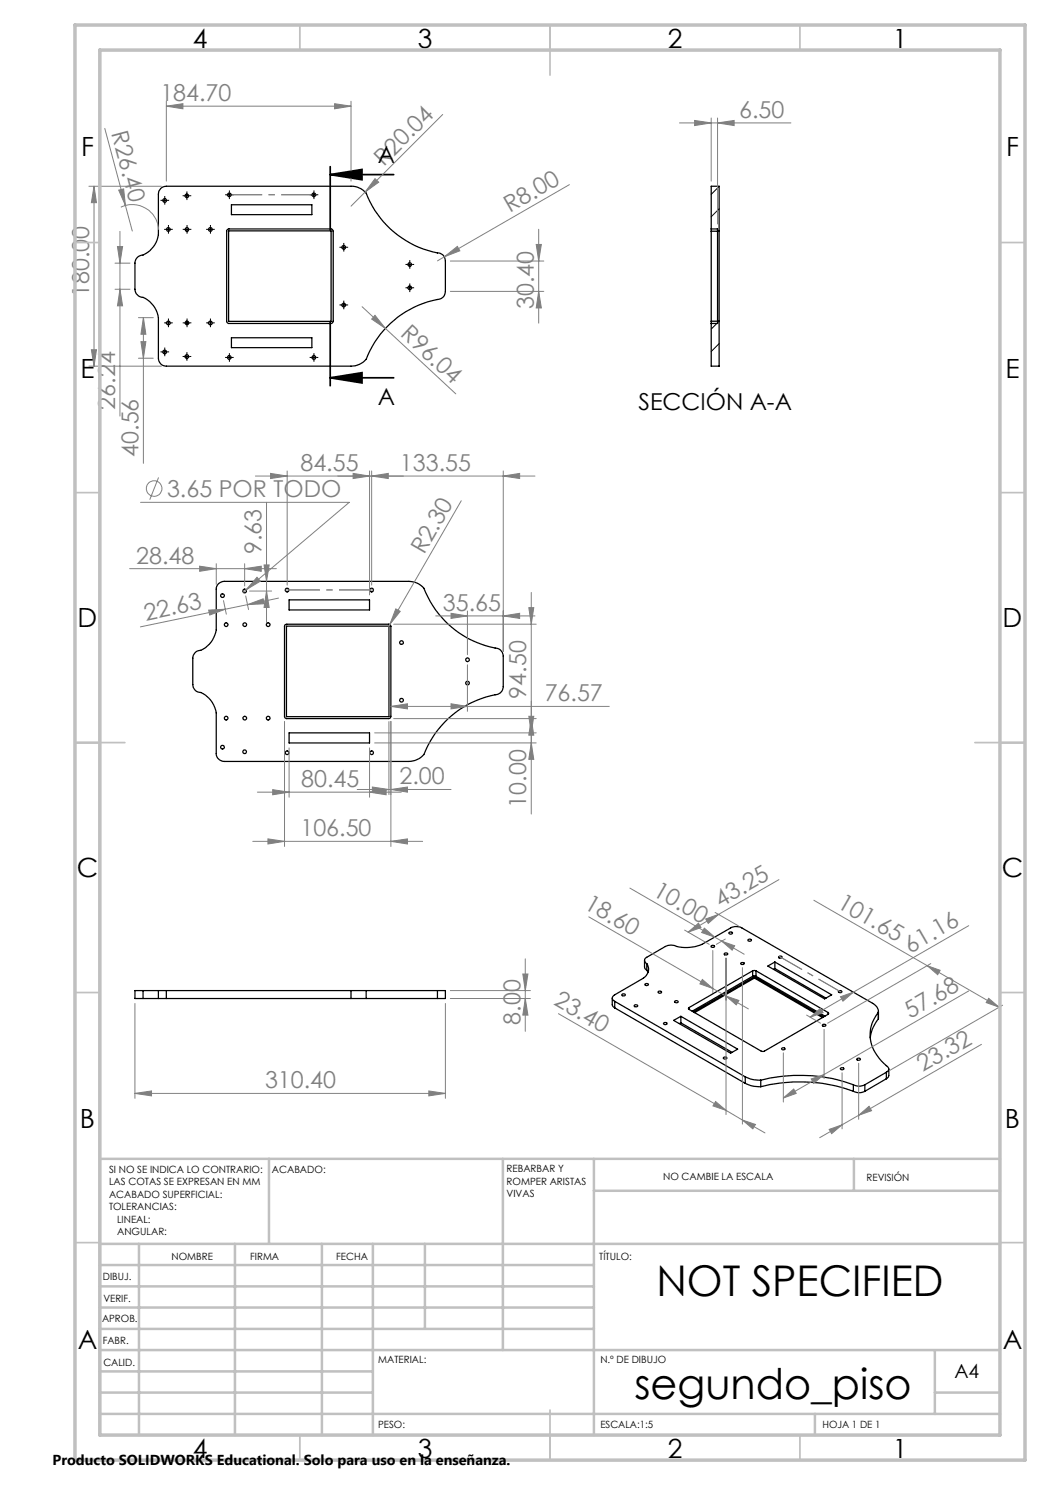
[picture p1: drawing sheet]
<svg xmlns="http://www.w3.org/2000/svg" width="210mm" height="297mm" viewBox="0 0 210 297" stroke-linecap="round" stroke-linejoin="round" font-family="sans-serif">
<g fill="none" stroke="#000" stroke-width=".25">
<path d="M32.1 37.7l.6-.3 .6-.2h36.9a4 4 0 0 1 3 1.4 19.2 19.2 0 0 0 14.8 12.1l.7 .4 .3 .8 .1 6.4a1.55 1.55 0 0 1-1.6 1.6 19.3 19.3 0 0 0-14.3 12 4 4 0 0 1-3 1.3h-36.9a1.57 1.57 0 0 1-1.6-1.6v-8.1a5.3 5.3 0 0 0-4-4.3l-.4-.4-.3-.9v-5.3a1.63 1.63 0 0 1 1.6-1.6 5.3 5.3 0 0 0 3.1-4v-8.2l.1-.6zM45.5 45.9l.2-.1 20.7 .1 .2 .3v18l-.1 .4-.2 .1-20.8-.1-.2-.3v-18.1zM45.7 46.2h20.5v18.1h-20.5zM46.3 41h16.1v1.9h-16.1zM142.2 45.8v.4M142.2 45.8v-8.6h1.6v36h-1.6v-8.5M142.2 45.8h1.3v18.9h-1.3M142.2 46.2v18M142.2 46.2h1.3M143.5 46.2h.3M46.3 67.6h16.1v1.9h-16.1zM142.2 64.2v.5"/>
<path d="M142.2 64.2l1.6 .1M43.7 116.7l1.1-.4h37a3.5 3.5 0 0 1 3.4 2.3 19.5 19.5 0 0 0 14.6 11.2l.6 .6 .2 .8v6.1a1.67 1.67 0 0 1-1.6 1.7 19.3 19.3 0 0 0-14.2 11.9 4.2 4.2 0 0 1-3 1.4h-37a1.63 1.63 0 0 1-1.5-1.6v-8.1a5.2 5.2 0 0 0-4-4.3l-.6-.8-.1-.6v-5.2a1.57 1.57 0 0 1 1.5-1.6 5.4 5.4 0 0 0 3.2-4.1v-8.5zM57.8 120h16.1v2h-16.1zM57 125l.3-.2h20.4a.39 .39 0 0 1 .5 .5v18a.42 .42 0 0 1-.5 .4h-20.3a.42 .42 0 0 1-.5-.4v-18.1zM57.3 125.2h20.5v18.1h-20.5zM57.8 146.6h16.1v2h-16.1zM28.6 199.7h3.1M28.6 198.1h3.1M28.6 198.1h-1.6v1.6h1.6M28.6 198.1v1.6M31.7 199.7h1.6M31.7 198.1h1.6"/>
<path d="M31.7 198.1v1.6M33.3 198.1v1.6M33.3 198.1h36.9M33.3 199.7h36.9M70.2 198.1h3M70.2 199.7h3M70.2 198.1v1.6M73.2 199.7h14.3M73.2 198.1h14.3M73.2 198.1v1.6M87.5 198.1h1.6v1.6h-1.6M87.5 198.1v1.6"/>
<path d="M122.4 199.6l.1 1.5 .4 .5M124.4 198.9a.37 .37 0 0 1 .3-.1 .37 .37 0 0 1 .3 .3 .39 .39 0 0 1-.6-.2zM128.9 192.1v1.5l.5 .5M129 196.8a.34 .34 0 0 1 .4-.1 .34 .34 0 0 1 .2 .3 .34 .34 0 0 1-.3 .1 .34 .34 0 0 1-.3-.3zM129.4 192.8a.69 .69 0 0 1-.5-.7 .69 .69 0 0 1 .5-.7l3.7-2.1a2.47 2.47 0 0 1 2.3 0 8.3 8.3 0 0 0 5-.4l5.7-3.3a2.4 2.4 0 0 1 2.3 0l26.1 15.1a1.89 1.89 0 0 1 1.2 1.8 7.1 7.1 0 0 0 .6 9.7l1 .9a.68 .68 0 0 1 .5 .7 .68 .68 0 0 1-.5 .7M129.4 192.8a1.99 1.99 0 0 1-.7 2.8l-5.8 3.4a.68 .68 0 0 0-.5 .6 .68 .68 0 0 0 .5 .7M129.4 194.1l.2 .4M129.4 192.8v1.3M131.6 198.4a.35 .35 0 0 1 .4-.2 .35 .35 0 0 1 .3 .4h-.4zM142.2 189.2a.34 .34 0 0 1 .4-.1 .34 .34 0 0 1 .2 .3 .34 .34 0 0 1-.4 .1 .34 .34 0 0 1-.2-.3zM144.9 190.7a.37 .37 0 0 1 .3-.1 .37 .37 0 0 1 .3 .3 .37 .37 0 0 1-.4 .1 .37 .37 0 0 1-.2-.3zM145.8 186.5a.33 .33 0 0 1 .4-.1 .33 .33 0 0 1 .2 .4 .35 .35 0 0 1-.4 0 .35 .35 0 0 1-.2-.3z"/>
<path d="M148.2 192.6a.39 .39 0 0 1 .6 .2 .37 .37 0 0 1-.3 .1 .37 .37 0 0 1-.3-.3zM149.6 187.9a.34 .34 0 0 1 .4-.1 .34 .34 0 0 1 .2 .4 .34 .34 0 0 1-.4 .1 .34 .34 0 0 1-.2-.4zM150.5 194.2h.7M150.5 195.3l.3-.1 .4 .1M150.5 194.2l-12.7 7.3M150.5 195.3l-12.1 6.9M150.5 194.2v1.1M150.9 195.4l13.8 8M150.9 195.4l-12.2 7M150.9 195.4v.2M150.9 195.6l13.6 7.9M150.9 195.6l-12 6.9"/>
<path d="M151.2 194.2l14.4 8.3M151.2 195.3l13.8 7.9M151.2 194.2v1.1M153.6 193.2l1.4-.8 11.3 6.6-1.4 .8zM155 192.4v1.3M155 193.7l10.2 5.9M155 193.7l-.3 .2M155.7 191.3a.39 .39 0 0 1 .7 .2 .38 .38 0 0 1-.4 .1 .38 .38 0 0 1-.3-.3zM167.7 198.3a.33 .33 0 0 1 .4-.2 .33 .33 0 0 1 .2 .4h-.5zM122.9 200.3l26.1 15.1M122.9 200.3v1.3M122.9 201.6l26.1 15.1"/>
<path d="M126.9 201.1a.36 .36 0 0 1 .3-.1 .36 .36 0 0 1 .3 .3 .35 .35 0 0 1-.4 .1 .35 .35 0 0 1-.2-.3zM132.8 204.6a.33 .33 0 0 1 .4-.1 .33 .33 0 0 1 .1 .4 .34 .34 0 0 1-.3 .1 .34 .34 0 0 1-.2-.4zM134.7 204.1l1.5-.8 11.3 6.5-1.4 .8zM134.9 200.3a.37 .37 0 0 1 .4-.2 .37 .37 0 0 1 .3 .3 .39 .39 0 0 1-.7-.1zM136.2 203.3v1.3M136.2 204.6l10.2 5.9M136.2 204.6l-.3 .1M137.8 201.5l-.1 .1 .1 .3M137.8 201.9l14.6 8.4 .5-.1 12.7-7.3M137.8 201.5v.4M144.6 211.6a.34 .34 0 0 1 .4-.2 .34 .34 0 0 1 .3 .3l-.4 .1zM149 215.4a6 6 0 0 0 3.2 .6"/>
<path d="M149 216.7a6 6 0 0 0 3.2 .6M149 215.4v1.3M152.2 216a31.7 31.7 0 0 1 18.5 1M152.2 217.3a31.7 31.7 0 0 1 18.5 1M152.2 216v1.3M156.4 209.7a.34 .34 0 0 1 .3-.2 .34 .34 0 0 1 .3 .4 .34 .34 0 0 1-.4 .1 .34 .34 0 0 1-.2-.3zM164.5 204.9a.3 .3 0 0 1 .4-.1 .3 .3 0 0 1 .2 .4 .3 .3 0 0 1-.4 .1 .3 .3 0 0 1-.2-.4zM165.6 202.5l.1 .1-.1 .3M165.6 202.5v.4M168.1 213.6a.41 .41 0 0 1 .7 .2 .37 .37 0 0 1-.4 .2 .37 .37 0 0 1-.3-.4zM170.7 217a2.45 2.45 0 0 0 2.3 0M170.7 218.3a2.45 2.45 0 0 0 2.3 0"/>
<path d="M170.7 217v1.3M171.4 211.8a.37 .37 0 0 1 .4-.2 .37 .37 0 0 1 .2 .3 .38 .38 0 0 1-.3 .2 .38 .38 0 0 1-.3-.3zM173 217v1.3M175.7 202.3v1.5a6.9 6.9 0 0 0-1.6 3.8M177.3 214.5l-4.3 2.5M177.3 214.5v1.3M177.3 215.8l-4.3 2.5M177.8 213.8v1.3l-.5 .7"/>
<circle cx="37.4" cy="39.2" r=".37"/>
<circle cx="45.9" cy="39" r=".37"/>
<circle cx="62.8" cy="39" r=".37"/>
<circle cx="33" cy="40.1" r=".37"/>
<circle cx="33.7" cy="45.9" r=".36"/>
<circle cx="37.4" cy="45.9" r=".36"/>
<circle cx="42.1" cy="45.9" r=".36"/>
<circle cx="68.7" cy="49.5" r=".38"/>
<circle cx="81.9" cy="57.6" r=".36"/>
<circle cx="82" cy="52.9" r=".36"/>
<circle cx="32.9" cy="70.4" r=".38"/>
<circle cx="33.7" cy="64.6" r=".36"/>
<circle cx="37.4" cy="71.3" r=".37"/>
<circle cx="37.4" cy="64.6" r=".36"/>
<circle cx="42.1" cy="64.6" r=".37"/>
<circle cx="45.9" cy="71.5" r=".36"/>
<circle cx="62.8" cy="71.5" r=".37"/>
<circle cx="68.8" cy="61" r=".37"/>
<circle cx="44.5" cy="119.1" r=".37"/>
<circle cx="48.9" cy="118.2" r=".37"/>
<circle cx="57.4" cy="118" r=".38"/>
<circle cx="74.3" cy="118" r=".37"/>
<circle cx="45.2" cy="124.9" r=".37"/>
<circle cx="49" cy="124.9" r=".38"/>
<circle cx="53.6" cy="124.9" r=".38"/>
<circle cx="80.3" cy="128.5" r=".36"/>
<circle cx="93.5" cy="132" r=".37"/>
<circle cx="93.5" cy="136.6" r=".37"/>
<circle cx="44.5" cy="149.4" r=".36"/>
<circle cx="45.2" cy="143.6" r=".37"/>
<circle cx="48.9" cy="150.3" r=".36"/>
<circle cx="49" cy="143.6" r=".37"/>
<circle cx="53.6" cy="143.6" r=".37"/>
<circle cx="57.4" cy="150.5" r=".37"/>
<circle cx="74.3" cy="150.5" r=".37"/>
<circle cx="80.3" cy="140.1" r=".37"/>
</g>
<g fill="none" stroke="#000" stroke-width=".2">
<path d="M32.9 39.6v1M36.9 39.2h1M37.4 38.7v.9M45.4 39h1M45.9 38.5v1M62.3 39h1M62.8 38.5v1M143.8 37.3l-1.6 1.6M32.4 40.1h1M33.2 45.9h1M33.7 45.4v1M36.9 45.9h1"/>
<path d="M37.4 45.4v1M41.6 45.9h1M42.1 45.4v1M68.2 49.5h1.1M68.8 49v1M81.5 52.9h.9M81.5 57.6h.9M82 52.4v1M82 57.1v1M143.8 41.8l-1.6 1.6M32.4 70.4h1M32.9 69.9v1"/>
<path d="M33.2 64.6h1M33.7 64.1v1M36.9 71.3h1M36.9 64.6h1M37.4 70.8v1M37.4 64.1v1M41.6 64.6h1M42.1 64.1v1M45.4 71.5h1M45.9 71v1M62.3 71.5h1M62.8 71v1"/>
<path d="M68.2 61h1.1M68.8 60.5v1M143.4 64.7l-1.2 1.1M143.8 64.3l-.3 .2M143.8 68.7l-1.6 1.6M143.8 73.2h.1"/>
</g>
<g fill="none" stroke="#808080" stroke-width=".2">
<path d="M17.8 37.2h14.5M18.8 37.2l.5 3.3h-1zM18.8 37.2v36M21 25.7l5.5 20.5M23.7 38l1-.2 .4 3.3zM33.3 21.2l3.3-.5v1.1zM33.3 20.2v16M33.3 21.2h36.9M66.9 20.7l3.3 .5-3.3 .6zM70.2 20.2v16M75 35.7l.7 .7-2.7 2zM88.5 22.9l-18.3 18.3"/>
<path d="M113.9 36.9l-25 14.5M135.9 24.6h22.3M138.9 24.1l3.3 .5-3.3 .5zM142.2 23.6v12.6M143.5 24.6l3.3-.5v1zM143.5 23.6v21.2M23 52.6h3M23 57.9h3M23.5 49.3h1l-.5 3.3zM24 57.9l.5 3.3h-1zM24 46.3v36.9M24.2 41.4a5.3 5.3 0 0 1 7.5 4.6"/>
<path d="M88.9 51.4l2.6-2.1 .5 .9zM88.9 51.4l-1.4 .8M90.1 58.3h18.7M90.1 52.2h18.7M107.2 48.9h1.1l-.6 3.3zM107.7 58.3l.6 3.3h-1.1zM107.7 45.9v18.7M17.8 73.2h14.5M18.3 70h1l-.5 3.2zM27.7 71.6h3M27.7 63.5h3M28.2 68.3h1l-.5 3.3z"/>
<path d="M28.7 63.5l.5 3.3h-1zM28.7 63.5v29.2M72.4 61.3l4.7 4.4M75 63.1l2.1 2.6-2.8-1.9zM77.1 65.7l14.1 13.1M31.7 95.5l-1.7 4.4M51.1 95.2h55.9M54.1 94.7l3.3 .5-3.3 .5zM57.4 94.2v22.8M70.6 94.7l3.3 .5-3.3 .5zM73.9 94.2v24.8M74.3 95.2l3.3-.5v1z"/>
<path d="M74.3 94.2v22.8M100.6 95.2l3.3-.5v1zM100.6 94.2v36M25.9 113.7h29.4M28.1 100.5h41.7l-20.6 17.5M39.9 113.2l3.4 .5-3.4 .6zM43.3 112.7v4.2M48.9 113.7l3.3-.5v1.1zM48.9 112.7v4.5M49.1 119.2l.6 2.7M49.2 118l-.6 .4M49.9 118.2h4.4"/>
<path d="M51.4 115.5l.7 .7-2.9 1.8zM52.8 113h1l-.5 3.3zM53.3 118.2l.5 3.3h-1zM53.3 100.5v24.1M55.7 119.6l-6.2 1.3M92.3 100.2l-14.3 24.7M106.3 118.5v44.3M41.7 122l3.3-.2-3.1 1.2zM44.7 120.1l.6 2.7M45 121.8l-16.9 3.6M49.5 120.9l3.1-1.1 .2 1zM49.5 120.9l-4.5 .9"/>
<path d="M78 124.9l-.3 .4M78.7 124.8h28.5M79.2 121.8l.8 .5-2 2.6zM87.1 123.2h19.9M90.2 122.7l3.3 .5-3.3 .5zM93.5 122.2v8.7M93.5 133v9.3M100.6 123.2l3.3-.5v1zM105.8 121.5h1l-.5 3.3zM51.5 158.4h28.8M54.5 157.9l3.3 .5-3.3 .6zM56.9 144.3v25"/>
<path d="M57.8 149.6v9.9M71.4 157.9h18.8M73.9 158.4l3.3-.5v1.1zM73.9 149.6v9.9M74.5 157.4l3.3 .5-3.3 .5zM74.9 148.6h32.3M74.9 146.6h32.3M77.8 144.3v14.6M78.2 157.9l3.3-.5v1zM78.2 141.3l3.3-.5v1zM78.2 144.3v25M78.2 141.3h43.6"/>
<path d="M78.7 143.7h28.5M90.2 140.8l3.3 .5-3.3 .5zM105.8 143.3h1l-.5 3.3zM106.3 148.6l.5 3.3h-1zM106.3 143.7l.5 3.3h-1zM50.6 168.3h33.9M53.6 167.8l3.3 .5-3.3 .5zM78.2 168.3l3.3-.5v1zM126 177.6l16.9 9.8M155.8 175.9l-12.1 7M90.1 198.1h16M90.1 199.7h16"/>
<path d="M104.6 194.8h1l-.5 3.3zM105.1 199.7l.5 3.3h-1zM105.1 191.8v14.5M117.8 183.4l24.8 14.3M136.9 186l5 2.9M137.6 186.4l2.1-1.8 .5 .9zM140.5 195.9l2.1 1.8-2.6-.9zM140.9 185.6l2 1.8-2.6-.9zM141.1 183.8l2.6-.9-2.1 1.8zM142.6 190.1v8.4M142.6 197.7l7.1 4.1M142.9 187.4l1.5 .8"/>
<path d="M143 182.5l4.7 2.7M143.7 182.9l-6.1 3.5M144.4 188.2l2.5 1-.5 .8zM144.4 188.2l4.4 2.6M145.1 187.8l-1.8 1.1M145.2 199.2l2.6 .9-.6 .9zM145.2 191.6v31.3M148.5 193.5v31.3M162.8 180.1l37 21.3M168.1 199.4l2.6-1-2.1 1.8zM170.7 198.4l-8.7 5M185.5 193.1l2.5 1-.5 .8z"/>
<path d="M186.2 192.7l-20.7 11.9M193.7 198.2l-28.9 16.7M193.7 185.1l-23 13.3M197.7 199.7l2.1 1.7-2.6-.9zM27 218.7l3.3-.5v1zM27 200.7v19M27 218.7h62.1M85.8 218.2l3.3 .5-3.3 .5zM89.1 200.7v19M111.7 202.7l33.5 19.4M156.7 219.6l2-1.8 .5 .9zM156.7 210.6v9.8"/>
<path d="M161.3 203l2.8 1.6M162 203.4l2.1-1.8 .5 .9zM162.2 215.8l2.6-.9-2.1 1.8zM164.8 205.9v9.8M164.8 214.9l-8.1 4.7M168.4 214.6v11.2M171.7 212.7v11.2M196.3 208.9l-24.6 14.2M200.5 201l-22.5 13.1M143.1 220.3l2.1 1.8-2.6-.9zM145.2 222.1l3.3 1.9M148.5 224l2.6 .9-.5 .9z"/>
<path d="M148.5 224l4.5 2.6M165.8 225.9l2.6-.9-2.1 1.7zM171.7 223.1l2.1-1.8 .5 .8zM171.7 223.1l-7.8 4.4"/>
<circle cx="30.8" cy="97.7" r="1.55"/>
</g>
<path d="M66 34.9l6.4-1v2zM66 34.9h12.7M66 33.3v12.7M66 75.6l6.4-1.1v2.1zM66 64.4v12.7M66 75.6h12.7" fill="none" stroke="#000" stroke-width=".35"/>
<g fill="none" stroke="#000" stroke-width=".2" stroke-dasharray="15.2 1.3 1.3 1.3" stroke-linecap="butt">
<path d="M33 39.6v-.4M36.9 39.1h-.4M37.4 38.6v-.3M37.4 39.6v.4M37.9 39.1h.4M45.4 39h-.4M45.9 38.5v-.4M45.9 39.5v.3M46.4 39h.3M62.3 39h-.4M62.8 38.5v-.4M62.8 39.5v.3"/>
<path d="M63.3 39h.4M32.5 40.1h-.4M33 40.6v.3M33.2 45.9h-.4M33.5 40.1h.3M33.7 45.4v-.4M33.7 46.4v.3M34.2 45.9h.4M36.9 45.9h-.4M37.4 45.4v-.4M37.4 46.4v.3M37.9 45.9h.4"/>
<path d="M41.6 45.9h-.4M42.1 45.4v-.4M42.1 46.4v.3M42.6 45.9h.4M68.3 49.5h-.4M68.8 49v-.4M68.8 50v.3M69.3 49.5h.3M81.5 52.9h-.4M81.5 57.6h-.4M82 52.4v-.4M82 53.4v.4"/>
<path d="M82 57.1v-.4M82 58.1v.3M82.5 52.9h.3M82.5 57.6h.3M32.5 70.4h-.4M33 69.9v-.4M33 70.9v.3M33.2 64.6h-.4M33.5 70.4h.3M33.7 64.1v-.4M33.7 65.1v.3M34.2 64.6h.4"/>
<path d="M36.9 71.3h-.4M36.9 64.6h-.4M37.4 70.8v-.4M37.4 71.8v.4M37.4 64.1v-.4M37.4 65.1v.3M37.9 71.3h.4M37.9 64.6h.4M41.6 64.6h-.4M42.1 64.1v-.4M42.1 65.1v.3M42.6 64.6h.4"/>
<path d="M45.4 71.5h-.4M45.9 71v-.4M45.9 72v.4M46.4 71.5h.3M62.3 71.5h-.4M62.8 71v-.4M62.8 72v.4M63.3 71.5h.4M68.3 61h-.4M68.8 60.5v-.4M68.8 61.5v.4M69.3 61h.3"/>
</g>
<path d="M62.4 39h-16.2M74 118h-16.2" fill="none" stroke="#808080" stroke-width=".2" stroke-dasharray="15.2 1.3 1.3 1.3" stroke-dashoffset="9.1" stroke-linecap="butt"/>
<path d="M45.5 39h17.7M57.1 118h17.6" fill="none" stroke="#808080" stroke-width=".2" stroke-dasharray="15.2 1.3 1.3 1.3" stroke-dashoffset="8.3" stroke-linecap="butt"/>
<path d="M167.8 198.2l-11.5-6.6" fill="none" stroke="#808080" stroke-width=".2" stroke-dasharray="15.2 1.3 1.3 1.3" stroke-dashoffset="10.5" stroke-linecap="butt"/>
<path d="M155.8 191.3l12.5 7.2" fill="none" stroke="#808080" stroke-width=".2" stroke-dasharray="15.2 1.3 1.3 1.3" stroke-dashoffset="9.9" stroke-linecap="butt"/>
<g fill="none" stroke="#c0c0c0" stroke-width=".35">
<path d="M60 5v5M110 5v10M160 5v5M15 48.5h5M200 48.5h5M15 98.5h5M200 98.5h5M15 148.5h10M195 148.5h10M15 198.5h5M200 198.5h5M15 248.5h5"/>
<path d="M200 248.5h5M60 287v5M110 282v10M160 287v5"/>
</g>
<g fill="none" stroke="#c0c0c0" stroke-width=".5">
<path d="M53.8 231.8v17M100.6 231.8v38.2M118.8 231.8v55.2M118.8 238.2h81.2M170.8 231.8v6.4M200 231.8h-180v55.2M20 248.8h180M20 257.3h98.8M20 253h98.8M27.8 248.8v38.2M47 248.8v38.2M64.4 248.8v38.2"/>
<path d="M74.6 248.8v38.2M85 248.8v17M20 265.8h98.8M20 261.5h98.8M20 278.5h54.6M20 274.3h54.6M20 270h180M187 278.5h13M187 270v12.8M20 282.8h180M163 282.8v4.2"/>
</g>
<path d="M15 5h190v287h-190zM20 10h180v277h-180z" fill="none" stroke="#c0c0c0" stroke-width=".7"/>
<path d="M66 34.9l6.4-1v2zM66 75.6l6.4-1.1v2.1z" fill="#000"/>
<g fill="#808080">
<path d="M23.7 38l1-.2 .4 3.3z"/>
<path d="M75 63.1l2.1 2.6-2.8-1.9z"/>
<path d="M88.9 51.4l2.6-2.1 .5 .9z"/>
<path d="M75 35.7l.7 .7-2.7 2z"/>
<path d="M79.2 121.8l.8 .5-2 2.6z"/>
<path d="M144.4 188.2l2.5 1-.5 .8zM140.9 185.6l2 1.8-2.6-.9z"/>
<path d="M48.9 113.7l3.3-.5v1.1zM39.9 113.2l3.4 .5-3.4 .6z"/>
<path d="M74.5 157.4l3.3 .5-3.3 .5zM78.2 157.9l3.3-.5v1zM70.6 94.7l3.3 .5-3.3 .5zM100.6 95.2l3.3-.5v1zM90.2 122.7l3.3 .5-3.3 .5zM100.6 123.2l3.3-.5v1zM51.4 115.5l-2.2 2.5 2.9-1.8z"/>
<path d="M78.2 141.3l3.3-.5v1zM90.2 140.8l3.3 .5-3.3 .5z"/>
<path d="M54.1 94.7l3.3 .5-3.3 .5zM74.3 95.2l3.3-.5v1z"/>
<path d="M53.6 167.8l3.3 .5-3.3 .5zM78.2 168.3l3.3-.5v1z"/>
<path d="M66.9 20.7l3.3 .5-3.3 .6zM33.3 21.2l3.3-.5v1.1z"/>
<path d="M41.7 122l3.3-.2-3.1 1.2zM49.5 120.9l3.1-1.1 .2 1z"/>
<path d="M156.7 219.6l2-1.8 .5 .9zM162.2 215.8l2.6-.9-2.1 1.8z"/>
<path d="M162 203.4l2.1-1.8 .5 .9zM168.1 199.4l2.6-1-2.1 1.8zM137.6 186.4l2.1-1.8 .5 .9zM141.1 183.8l2.6-.9-2.1 1.8z"/>
<path d="M171.7 223.1l2.1-1.8 .5 .8zM165.8 225.9l2.6-.9-2.1 1.7z"/>
<path d="M107.7 58.3l.6 3.3h-1.1zM107.2 48.9h1.1l-.6 3.3z"/>
<path d="M53.3 118.2l.5 3.3h-1zM52.8 113h1l-.5 3.3z"/>
<path d="M28.2 68.3h1l-.5 3.3zM28.7 63.5l.5 3.3h-1z"/>
<path d="M106.3 148.6l.5 3.3h-1zM105.8 143.3h1l-.5 3.3z"/>
<path d="M18.8 37.2l.5 3.3h-1zM18.3 70h1l-.5 3.2zM23.5 49.3h1l-.5 3.3zM24 57.9l.5 3.3h-1zM105.8 121.5h1l-.5 3.3zM106.3 143.7l.5 3.3h-1z"/>
<path d="M185.5 193.1l2.5 1-.5 .8zM197.7 199.7l2.1 1.7-2.6-.9zM140.5 195.9l2.1 1.8-2.6-.9zM145.2 199.2l2.6 .9-.6 .9zM143.1 220.3l2.1 1.8-2.6-.9zM148.5 224l2.6 .9-.5 .9z"/>
<path d="M54.5 157.9l3.3 .5-3.3 .6zM73.9 158.4l3.3-.5v1.1z"/>
<path d="M27 218.7l3.3-.5v1zM85.8 218.2l3.3 .5-3.3 .5z"/>
<path d="M138.9 24.1l3.3 .5-3.3 .5zM143.5 24.6l3.3-.5v1z"/>
<path d="M104.6 194.8h1l-.5 3.3zM105.1 199.7l.5 3.3h-1z"/>
</g>
<g font-size="8.5">
<text x="131.3" y="259.3">NOT SPECIFIED</text>
<text x="126.9" y="279.7">segundo_piso</text>
</g>
<g font-size="5.3">
<text x="38.5" y="9.5">4</text>
<text x="83.5" y="9.5">3</text>
<text x="133.5" y="9.5">2</text>
<text x="178.5" y="9.5">1</text>
<text x="16.2" y="31.3">F</text>
<text x="201.2" y="31.3">F</text>
<text x="16.1" y="75.5">E</text>
<text x="201.1" y="75.5">E</text>
<text x="15.5" y="125.5">D</text>
<text x="200.5" y="125.5">D</text>
<text x="15.4" y="175.5">C</text>
<text x="200.4" y="175.5">C</text>
<text x="16" y="225.5">B</text>
<text x="201" y="225.5">B</text>
<text x="15.5" y="269.8">A</text>
<text x="200.5" y="269.8">A</text>
<text x="38.5" y="291.5">4</text>
<text x="83.5" y="291.5">3</text>
<text x="133.5" y="291.5">2</text>
<text x="178.5" y="291.5">1</text>
</g>
<g font-size="4.7" fill="#808080">
<text x="32.1" y="20.2">184.70</text>
<text x="147.8" y="23.6">6.50</text>
<text x="22.2" y="26.6" transform="rotate(75 22.2 26.6)">R26.40</text>
<text x="76.7" y="33.3" transform="rotate(-45 76.7 33.3)">R20.04</text>
<text x="102" y="42.6" transform="rotate(-30 102 42.6)">R8.00</text>
<text x="17.8" y="59.4" transform="rotate(-90 17.8 59.4)">180.00</text>
<text x="106.8" y="61.8" transform="rotate(-90 106.8 61.8)">30.40</text>
<text x="79.9" y="67.1" transform="rotate(43 79.9 67.1)">R96.04</text>
<text x="23" y="81.9" transform="rotate(-90 23 81.9)">26.24</text>
<text x="27.7" y="91.4" transform="rotate(-90 27.7 91.4)">40.56</text>
<text x="60.1" y="94.2">84.55</text>
<text x="80" y="94.2">133.55</text>
<text x="33.4" y="99.4">3.65 POR TODO</text>
<text x="27.2" y="112.7">28.48</text>
<text x="52.3" y="110.8" transform="rotate(-90 52.3 110.8)">9.63</text>
<text x="84.8" y="111.1" transform="rotate(-60 84.8 111.1)">R2.30</text>
<text x="29.2" y="124.1" transform="rotate(-12 29.2 124.1)">22.63</text>
<text x="88.6" y="122.2">35.65</text>
<text x="105.3" y="139.7" transform="rotate(-90 105.3 139.7)">94.50</text>
<text x="108.9" y="140.2">76.57</text>
<text x="60.3" y="157.4">80.45</text>
<text x="79.9" y="156.9">2.00</text>
<text x="105.3" y="161.5" transform="rotate(-90 105.3 161.5)">10.00</text>
<text x="60.1" y="167.2">106.50</text>
<text x="130.4" y="179" transform="rotate(30 130.4 179)">10.00</text>
<text x="116.6" y="181.5" transform="rotate(30 116.6 181.5)">18.60</text>
<text x="144.1" y="181.5" transform="rotate(-30 144.1 181.5)">43.25</text>
<text x="167.2" y="181.4" transform="rotate(30 167.2 181.4)">101.65</text>
<text x="182.1" y="190.7" transform="rotate(-30 182.1 190.7)">61.16</text>
<text x="110.6" y="200.9" transform="rotate(30 110.6 200.9)">23.40</text>
<text x="182.1" y="203.8" transform="rotate(-30 182.1 203.8)">57.68</text>
<text x="104.1" y="205" transform="rotate(-90 104.1 205)">8.00</text>
<text x="184.6" y="214.4" transform="rotate(-30 184.6 214.4)">23.32</text>
<text x="53" y="217.7">310.40</text>
</g>
<g font-size="4.7">
<text x="75.6" y="32.7">A</text>
<text x="75.6" y="80.9">A</text>
<text x="127.7" y="82.1">SECCIÓN A-A</text>
</g>
<text font-size="3.9" x="190.9" y="275.5">A4</text>
<text font-size="2.9" x="10.5" y="292.9">Producto SOLIDWORKS Educational. Solo para uso en la enseñanza.</text>
<g font-size="2">
<text x="21.8" y="234.6">SI NO SE INDICA LO CONTRARIO:</text>
<text x="21.8" y="237.1">LAS COTAS SE EXPRESAN EN MM</text>
<text x="21.8" y="239.6">ACABADO SUPERFICIAL:</text>
<text x="54.4" y="234.6">ACABADO:</text>
<text x="101.3" y="234.5">REBARBAR Y</text>
<text x="101.3" y="237">ROMPER ARISTAS</text>
<text x="101.3" y="239.5">VIVAS</text>
<text x="132.6" y="236">NO CAMBIE LA ESCALA</text>
<text x="173.3" y="236.2">REVISIÓN</text>
<text x="21.8" y="242.1">TOLERANCIAS:</text>
<text x="23.4" y="244.6">LINEAL:</text>
<text x="23.4" y="247.1">ANGULAR:</text>
<text x="34.3" y="252">NOMBRE</text>
<text x="50" y="251.9">FIRMA</text>
<text x="67.2" y="251.9">FECHA</text>
<text x="119.9" y="251.9">TÍTULO:</text>
<text x="20.6" y="256.1">DIBUJ.</text>
<text x="20.7" y="260.3">VERIF.</text>
<text x="20.4" y="264.4">APROB.</text>
<text x="20.5" y="268.8">FABR.</text>
<text x="20.7" y="273.1">CALID.</text>
<text x="75.6" y="272.5">MATERIAL:</text>
<text x="120.1" y="272.5">N.º DE DIBUJO</text>
<text x="75.6" y="285.5">PESO:</text>
<text x="120.1" y="285.6">ESCALA:1:5</text>
<text x="164.5" y="285.6">HOJA 1 DE 1</text>
</g>
</svg>
